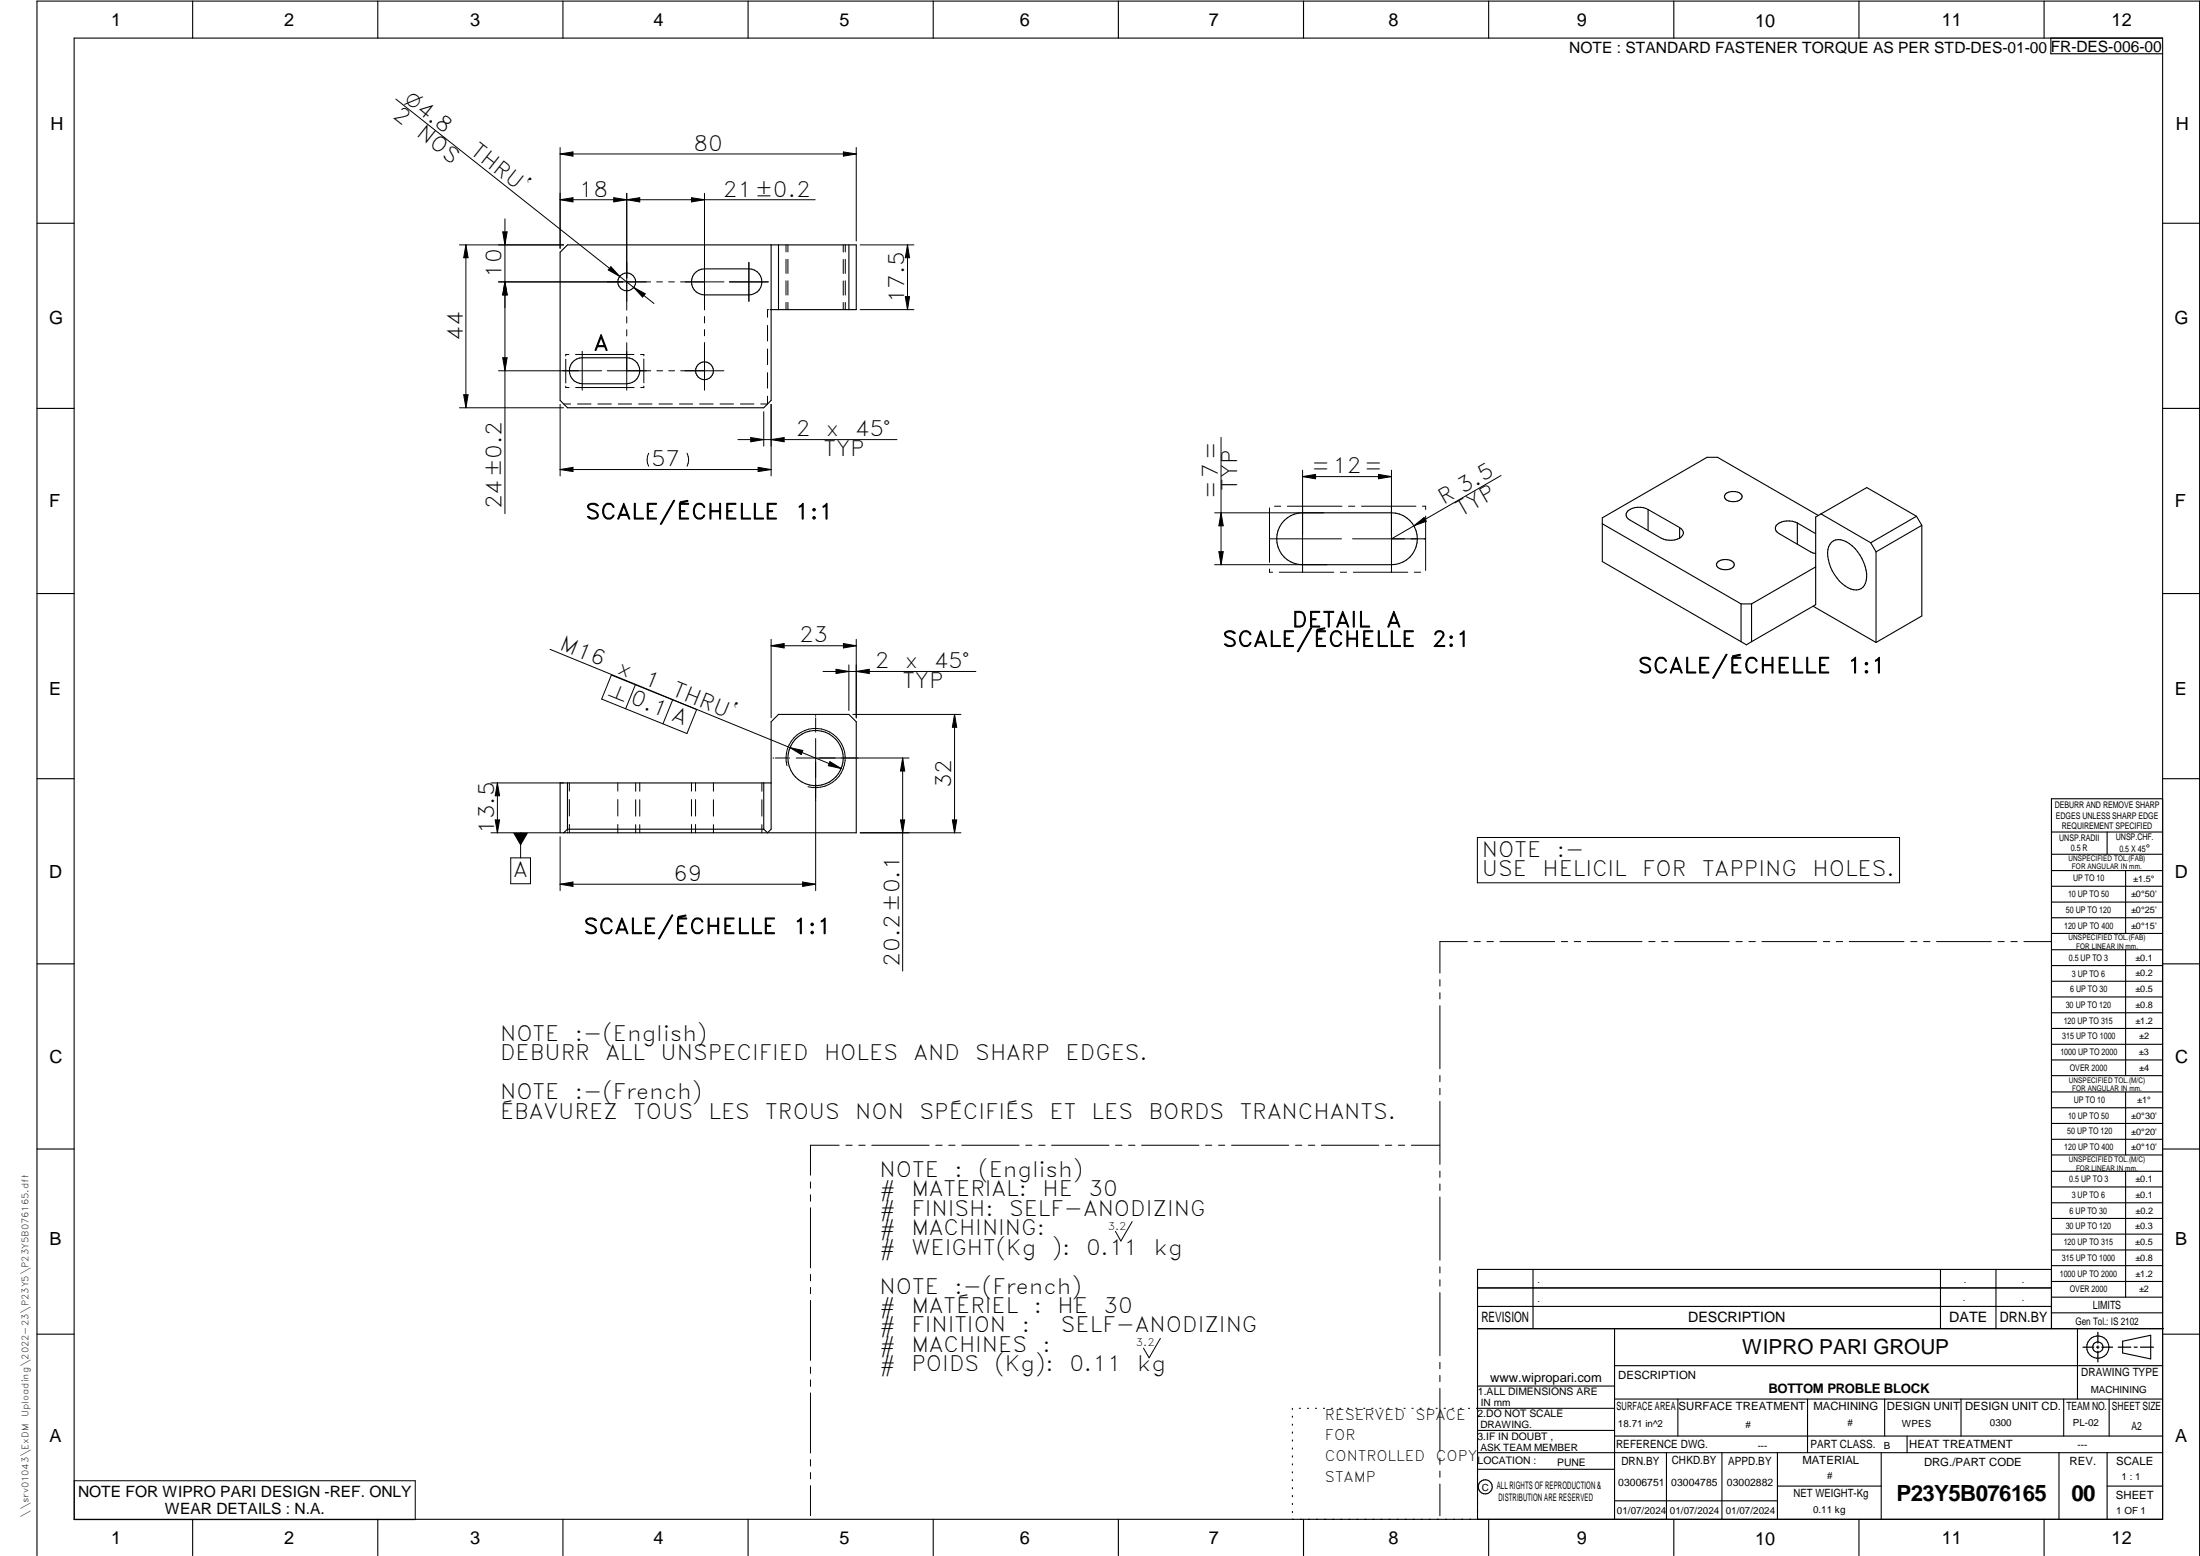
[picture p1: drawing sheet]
<svg xmlns="http://www.w3.org/2000/svg" width="594mm" height="420mm" viewBox="0 0 594 420" stroke-linecap="round" stroke-linejoin="round" font-family="sans-serif">
<g fill="none" stroke="#000" stroke-width=".3">
<path d="M20 10.3h564v400h-564zM52 .3v10M102 .3v10M152 .3v10M202 .3v10M252 .3v10M302 .3v10M352 .3v10M402 .3v10M452 .3v10M502 .3v10M552 .3v10"/>
<path d="M553.8 10.3v4.2h30.2M10 60.3h10M187.5 73.9a3.5 3.5 0 0 1 2.7-1.3h12a3.5 3.5 0 0 1 3.5 3.5 3.5 3.5 0 0 1-3.5 3.5h-12a3.5 3.5 0 0 1-3.1-2 3.5 3.5 0 0 1 .4-3.7zM208.2 66.1v42l-2 2h-53l-1.9-2v-40l1.9-2h57M210.2 66.1h21v17.5h-23M210.2 66.1v17.5M229.2 66.1v17.5M584 60.3h10M155.1 97.4l1.4-.7 .7-.1h12a3.5 3.5 0 0 1 3.6 3.5 3.5 3.5 0 0 1-3.6 3.5h-12a3.5 3.5 0 0 1-3.3-2.3 3.5 3.5 0 0 1 1.2-3.9zM10 110.3h10M584 110.3h10M445 137.6a4.9 4.9 0 0 0-5.7 .7 1.43 1.43 0 0 0 .8 2.1l8.5 4.9a5.7 5.7 0 0 0 5 0"/>
<path d="M445 137.6v5.7M445 137.6l8.6 4.9M466 133.4a3.3 3.3 0 0 1 4.4 .3 1.51 1.51 0 0 1-1.7 1.7l-.7 .1a1.78 1.78 0 0 1-2.3-1.8zM491 139.2l-27.2-15.7h-2.8l-28.3 16.3v11.8l37.4 21.7M491.7 138.8l-1.4 .8v23.7l-17.3 10M491.7 138.8l12.4-7.1 13.4 7.7M491.7 138.8l13.5 7.8M517.5 139.4l-12.3 7.2M517.5 139.4l1.5 2.5M346.8 140.5a6.9 6.9 0 0 1 4.9-2h24a7 7 0 0 1 7 7 7 7 0 0 1-7 7h-24a7 7 0 0 1-6.4-4.3 7 7 0 0 1 1.5-7.7zM432.7 141.4l37.4 21.7M453.6 142.5v2.8"/>
<path d="M453.6 142.5a1.52 1.52 0 0 1 1 1.4 1.52 1.52 0 0 1-1 1.4M463.8 151.8a3.3 3.3 0 0 1 4.4 .3 1.51 1.51 0 0 1-1.7 1.7h-.6a2.12 2.12 0 0 1-2.4-1.3zM485.3 141.2a5 5 0 0 0-5.7 .8 1.48 1.48 0 0 0 .8 2.1l8.5 4.9 1.4 .5M485.3 141.2v5.7M485.3 141.2l5 2.9M490.3 153.1l-17.3 10M494.6 146.4a3.6 3.6 0 0 1 4.8 .4 11.3 11.3 0 0 1 4.6 9.8 3 3 0 0 1-5 2.1 11.2 11.2 0 0 1-5.4-10.3l.2-.8zM505.2 146.6l1.4 2.4M506.6 149v24.5M519 141.9l-12.4 7.1M519 141.9v24.4l-12.4 7.2M10 160.3h10"/>
<path d="M470.1 173.3l1.5 .8 1.4-.8M470.1 163.1h2.9M470.1 163.1v10.2M473 163.1v10.2M489.6 163.7l17 9.8M584 160.3h10M10 210.3h10M153.2 211.4v12.5M206.2 211.4v12.5M208.2 211.4h-56.9v13.5h79.9v-30l-2-2h-19l-2 2v29l-.9 1-1.1-1M584 215.7h-30v143.1M584 210.3h10"/>
<path d="M153.2 223.9h53M153.2 223.9l-1 1M554 224.7h30M554 230.7h30M554 235.1h30M554 239.3h30M569 224.7v6M574 235.1v17M554 243.6h30M554 247.8h30M554 252.1h30M554 256.5h30"/>
<path d="M574 256.5v33.9M10 260.3h10M554 260.7h30M554 265h30M554 269.2h30M554 273.5h30M554 277.7h30M584 260.3h10M554 282h30M554 286.2h30M554 290.4h30M554 294.9h30"/>
<path d="M554 299.1h30M574 294.9v17M10 310.3h10M554 303.4h30M554 307.6h30M554 311.9h30M554 316.3h30M574 316.3v34M584 310.3h10M554 320.5h30M554 324.8h30M554 329h30"/>
<path d="M554 333.2h30M554 337.5h30M399 358.8h185.2M399 352.8h155M399 347.8h155M414 342.8v16M436 358.8v51.5M524 342.8v16M539 342.8v16M554 341.8h30M554 346h30M554 350.3h30"/>
<path d="M554 354.5h30M554 342.8h-155v67.5M561 358.8v19M10 360.3h10M399 374.3h37M436 377.8h148M453.1 377.8v10M488.1 377.8v14.5M508.9 377.8v10M529.5 377.8v10M557.3 377.8v10M569.5 377.8v10"/>
<path d="M573.2 362.2l7.6-1.6v6.3l-7.6-1.6zM584 368.8h-148M584 360.3h10M349 380.3v.3M349 382.4v.3M349 384.6v.3M349 386.7v.3M349 388.8v.3M349 391v.3M349 393.1v.3M349 395.3v.3M349 397.4v.3"/>
<path d="M349 399.5v.3M350.9 380.3h.2M353.1 380.3h.2M355.2 380.3h.3M357.4 380.3h.3M359.6 380.3h.3M361.7 380.3h.3M363.9 380.3h.3M366.1 380.3h.3M368.3 380.3h.2M370.4 380.3h.3M372.6 380.3h.3"/>
<path d="M374.8 380.3h.3M376.9 380.3h.4M379.1 380.3h.3M381.3 380.3h.3M383.4 380.3h.4M385.6 380.3h.3M387.8 380.3h.3M390 380.3h.3M392.2 380.3h.3M394.3 380.3h.3M396.5 380.3h.3M398.7 380.3h37.3"/>
<path d="M399 396.7h37M399 392.3h185M399 386.2h37M436 387.8h148M450 392.3v18M465 392.3v18M480 392.3v18M508 392.3v18M515 387.8v4.5M556 392.3v18M569 392.3v18M52 410.3v9.7"/>
<path d="M102 410.3v9.7M152 410.3v9.7M202 410.3v9.7M252 410.3v9.7M302 410.3v9.7M349 401.7v.3M349 403.8v.4M349 406v.3M349 408.1v.3M352 410.3v9.7M402 410.3v9.7M436 405.3h44"/>
<path d="M452 410.3v9.7M480 401.3h28M502 410.3v9.7M552 410.3v9.7M569 401.3h15M10 420v-419.7h584v419.7"/>
<circle cx="169.3" cy="76.1" r="2.4"/>
<circle cx="190.3" cy="100.1" r="2.4"/>
<circle cx="220.3" cy="204.7" r="7.5"/>
<circle cx="566.5" cy="363.7" r="1.39"/>
<circle cx="566.5" cy="363.8" r="3"/>
<circle cx="401.1" cy="401.5" r="1.9"/>
</g>
<g fill="none" stroke="#000" stroke-width=".27">
<path d="M106.9 26.8l60.4 47.8M151.3 39.8v27.3M231.2 39.8v25.3M136.3 59.1v79.6M151.3 53.9l3.4-.5v1.1zM151.3 41.6l3.4-.6v1.2zM151.3 41.6h79.9M151.3 53.9h68.8M165.7 53.4l3.5 .5-3.5 .6zM169.2 53.9l3.6-.5v1.1zM169.2 52.2v31.5M186.7 53.4l3.5 .5-3.5 .6z"/>
<path d="M190.2 52.2v31.5M227.7 41l3.5 .6-3.5 .6zM124.1 66.1h28.1M125.8 66.1v44M125.8 66.1l.6 3.5h-1.2zM135.8 62.6h1.1l-.6 3.5zM136.3 76.1l.6 3.5h-1.1zM165 72l2.3 2.6-3.1-1.7zM167.3 74.6l9.3 7.4M171.1 77.6l3.1 1.7-.7 .9zM175.7 76.1h-41.1M177.3 76.1h1.6"/>
<path d="M180.5 76.1h1.6M183.8 76.1h11.7M197 76.1h10.5M202.2 70.9v10.5M212.3 66.1v1.9M212.3 70v3.8M212.3 75.8v3.9M212.8 66.1v1.9M212.8 70v3.8M212.8 75.8v3.9M227.7 66.1v2M227.7 70.1v3.8"/>
<path d="M227.7 75.9v3.8M228.3 66.1v1.9M228.3 70v3.8M228.3 75.8v3.9M232.3 66.1h14.5M245.1 66.1l.5 3.5h-1.1zM245.1 66.1v17.5M135.8 96.6h1.1l-.6 3.5zM152.8 97v6.4M153.6 95.7h-.8v.4M155.4 95.7h15.8M157.2 94.9v10.5"/>
<path d="M169.2 85.5v1.7M169.2 89v1.7M169.2 92.5v12.9M173 95.7h.9v.4M173.9 96.9v6.5M190.2 85.5v1.7M190.2 89v1.7M190.2 92.5v12.9M207.3 87.9v4.2M207.3 94.2v4.3M207.6 83.6h-.3v2.1M207.9 83.6h.3"/>
<path d="M212.3 81.7v1.9M212.8 81.7v1.9M227.7 81.7v1.9M228.3 81.7v1.9M232.3 83.6h14.5M244.5 80.1h1.1l-.5 3.5zM124.1 110.1h28.1M125.2 106.6h1.2l-.6 3.5zM134.6 100.1h27.9M151.3 109.2v19.3M152.2 109.1h1.9M152.8 104.3v.3h.9"/>
<path d="M155.4 104.6h15.8M155.9 109.1h3.7M161.5 109.1h3.6M164 100.1h11.7M167 109.1h3.6M172.5 109.1h3.6M173.9 104.2v.4h-.9M177.4 100.1h1.5M178 109.1h3.6M180.6 100.1h1.6M183.5 109.1h3.6M183.8 100.1h11.7"/>
<path d="M188.9 109.1h3.7M194.4 109.1h3.7M199.3 118.7h42.9M199.9 109.1h3.7M202.7 118.2l3.5 .5-3.5 .6zM206.2 111.2v9.3M207.3 100.6v4.2M207.3 107v2.1h-1.9M208.2 109.2v19.3M208.2 118.7l3.5-.5v1.1zM329.7 118.1v34.4M151.3 126.8l3.4-.6v1.1z"/>
<path d="M151.3 126.8h56.9M175.2 122.4a3.9 3.9 0 0 0 0 3.5M185.5 122.4a3.9 3.9 0 0 1 0 3.5M204.7 126.2l3.5 .6-3.5 .5zM328 138.5h29.5M329.7 138.5l.6 3.5h-1.2zM342.8 137.2v14.6M344.2 136.7h1.7M347.6 136.7h14.8M351.7 127v27.5M351.7 128.7l3.6-.6v1.2zM351.7 128.7h24"/>
<path d="M364.1 136.7h1.7M367.7 136.7h14.6M372.2 128.1l3.5 .6-3.5 .6zM375.7 127v27.5M384.1 136.7h.9v.9M385 139.4v14.7M405.3 128.4l-29.6 17.1M328 152.5h30.4M329.1 149h1.2l-.6 3.5zM342.8 145.5h19.4M342.8 153.7v.8h.9M345.4 154.5h14.8"/>
<path d="M361.9 154.5h1.7M365.2 145.5h19.8M365.5 154.5h14.6M381.8 142l2.7-2.3 .6 1.1zM381.9 154.5h1.7M148.5 175.3l78.7 32.2M208.2 172.6v21.2M208.2 174.4l3.5-.6v1.2zM208.2 174.4h23M227.7 173.8l3.5 .6-3.5 .6zM229.2 179.5v12.4M231.2 172.6v21.2"/>
<path d="M165.1 182.3l23 9.3-2.6 6.5-23-9.3zM171.6 184.9l-2.7 6.5M181.6 189l-2.6 6.5M220.3 193.2v.2M220.3 193.8v3.3M220.3 197.5v.2M220.3 199.4v41.1M222.2 181.3h41.3M225.8 180.7l3.4 .6-3.4 .6zM230.3 192.9h29.2M231.2 181.3l3.5-.6v1.2zM257.8 192.9l.6 3.5h-1.2z"/>
<path d="M257.8 192.9v32M132.6 211.4h19.6M134.3 211.4v13.5M134.3 211.4l.6 3.5h-1.2zM153.7 211.4v2.2M153.7 215.9v4.4M166.8 211.4v2.2M166.8 215.9v4.4M171.7 211.4v2.3M171.7 215.9v4.5M172.8 211.4v2.3M172.8 215.9v4.5"/>
<path d="M186.7 211.4v2.2M186.7 215.9v4.4M187.8 211.4v2.2M187.8 215.9v4.4M192.7 211.4v2.3M192.7 215.9v4.5M205.7 211.4v2.3M205.7 215.9v4.5M208.7 204.7h.3M209.4 204.7h3.2M212.5 206.8a8 8 0 0 1 7-10.1 8 8 0 0 1 8.7 8.7 8 8 0 0 1-10 7M213.1 204.7h.1"/>
<path d="M213.4 201.9l3.4 .7-.4 1.2zM215 204.7h30.5M224.1 205.7l3.1 1.8-3.5-.7zM243.7 204.7l.6 3.5h-1.1zM243.7 204.7v57.5M132.6 224.9h18.6M133.7 221.4h1.2l-.6 3.5zM137.9 231.6h5.3v7h-5.3zM140.6 224.9v6.7M151.3 225.9v14.6M151.3 238.8l3.4-.6v1.2zM151.3 238.8h69"/>
<path d="M153.2 223.9v.3M153.2 224.6v.3M153.7 222.6v2.3M166.8 222.6v2.3M171.7 222.7v2.2M172.8 222.7v2.2M186.7 222.6v2.3M187.8 222.6v2.3M192.7 222.7v2.2M205.7 222.7v2.2M216.7 238.2l3.6 .6-3.6 .6zM232.3 224.9h27.2"/>
<path d="M243.2 221.4h1.1l-.6 3.5zM257.2 221.4h1.2l-.6 3.5zM398.9 226.1h114v12.3h-114zM396.2 254.3h-7.4v8.5M398.1 254.3h1.6M401.5 254.3h1.8M405 254.3h14.8M421.6 254.3h1.7M425.1 254.3h1.7M428.6 254.3h14.8M445.2 254.3h1.7M448.7 254.3h1.7"/>
<path d="M452.2 254.3h14.8M468.8 254.3h1.7M472.3 254.3h1.7M475.8 254.3h14.8M492.4 254.3h1.7M495.8 254.3h1.8M499.4 254.3h14.7M516 254.3h1.6M519.4 254.3h1.8M522.9 254.3h14.8M539.5 254.3h1.7M543 254.3h1.7"/>
<path d="M546.5 254.3h7.4M388.8 264.5v1.8M388.8 268.1v1.6M388.8 271.6v17M388.8 290.4v1.7M388.8 293.9v1.7M388.8 297.4v17M218.9 319.2v1.6M226.6 309.2h-7.7v8.1M228.4 309.2h1.7M231.9 309.2h1.7M235.4 309.2h15.5"/>
<path d="M252.7 309.2h1.7M256.2 309.2h1.7M259.7 309.2h15.5M277 309.2h1.7M280.5 309.2h1.7M284 309.2h15.5M301.2 309.2h1.8M304.8 309.2h1.7M308.3 309.2h15.5M325.5 309.2h1.7M329.1 309.2h1.6M332.6 309.2h15.4"/>
<path d="M349.8 309.2h1.7M353.3 309.2h1.7M356.8 309.2h15.5M374.1 309.2h1.7M377.6 309.2h1.7M381.1 309.2h7.7M388.8 316.2v1.7M388.8 319.7v1.7M218.9 322.6v1.8M218.9 326.1v16.2M305.7 329.9l-3 5.2-1.5-2.6M388.8 323.2v17.1"/>
<path d="M218.9 344.1v1.8M218.9 347.6v1.7M218.9 351.2v16.1M388.8 342.1v1.6M388.8 345.6v1.7M388.8 349v17.1M218.9 369.1v1.7M218.9 372.6v1.8M218.9 376.1v16.2M313.3 361.4l-3 5.2-1.5-2.6M388.8 367.9v1.7M388.8 371.4v1.7"/>
<path d="M388.8 374.9v17M20.1 399.8h92v10.5h-92zM218.9 394.1v1.8M218.9 397.6v1.7M388.8 393.7v1.7M388.8 397.2v1.7M218.9 401.2v8.1M388.8 400.7v8.6"/>
</g>
<path d="M566.5 359.7v3M562.5 363.8h2.9M566.1 363.8h.7M566.5 363.4v.7M566.5 364.9v2.8M567.6 363.8h2.9M572 363.8h3.4M576.3 363.8h.8M578 363.8h3.5" fill="none" stroke="#000" stroke-width=".34"/>
<g fill="#000">
<path d="M151.3 41.6l3.4-.6v1.2zM151.3 53.9l3.4-.5v1.1zM165.7 53.4l3.5 .5-3.5 .6zM169.2 53.9l3.6-.5v1.1zM186.7 53.4l3.5 .5-3.5 .6zM227.7 41l3.5 .6-3.5 .6zM125.8 66.1l.6 3.5h-1.2zM135.8 62.6h1.1l-.6 3.5zM136.3 76.1l.6 3.5h-1.1zM165 72l2.3 2.6-3.1-1.7zM171.1 77.6l3.1 1.7-.7 .9zM245.1 66.1l.5 3.5h-1.1z"/>
<path d="M135.8 96.6h1.1l-.6 3.5zM244.5 80.1h1.1l-.5 3.5zM125.2 106.6h1.2l-.6 3.5zM202.7 118.2l3.5 .5-3.5 .6zM208.2 118.7l3.5-.5v1.1zM151.3 126.8l3.4-.6v1.1zM204.7 126.2l3.5 .6-3.5 .5zM351.7 128.7l3.6-.6v1.2zM372.2 128.1l3.5 .6-3.5 .6zM329.7 138.5l.6 3.5h-1.2zM329.1 149h1.2l-.6 3.5zM381.8 142l2.7-2.3 .6 1.1z"/>
<path d="M208.2 174.4l3.5-.6v1.2zM227.7 173.8l3.5 .6-3.5 .6zM225.8 180.7l3.4 .6-3.4 .6zM231.2 181.3l3.5-.6v1.2zM257.8 192.9l.6 3.5h-1.2zM134.3 211.4l.6 3.5h-1.2zM213.4 201.9l3.4 .7-.4 1.2zM224.1 205.7l3.1 1.8-3.5-.7zM243.7 204.7l.6 3.5h-1.1zM133.7 221.4h1.2l-.6 3.5zM138.6 224.9h4l-2 3.5zM151.3 238.8l3.4-.6v1.2z"/>
<path d="M216.7 238.2l3.6 .6-3.6 .6zM243.2 221.4h1.1l-.6 3.5zM257.2 221.4h1.2l-.6 3.5z"/>
</g>
<g font-size="6">
<text x="512.1" y="405.2">P23Y5B076165</text>
<text x="559.4" y="405.2">00</text>
</g>
<g font-size="5.7">
<text x="105.8" y="31.5" transform="rotate(38 105.8 31.5)">2</text>
<text x="112.2" y="36.5" transform="rotate(38 112.2 36.5)">NOS</text>
<text x="126.7" y="41.3" transform="rotate(38 126.7 41.3)">THRU`</text>
<text x="187.3" y="40.7">80</text>
<text x="156.3" y="53.1">18</text>
<text x="195.2" y="53.1">21±0.2</text>
<text x="135.5" y="75.1" transform="rotate(-90 135.5 75.1)">10</text>
<text x="244.2" y="81.9" transform="rotate(-90 244.2 81.9)">17.5</text>
<text x="125" y="92.1" transform="rotate(-90 125 92.1)">44</text>
<text x="160.3" y="94.6">A</text>
<text x="214.9" y="117.9">2</text>
<text x="223" y="117.9">x</text>
<text x="230.8" y="117.9">45°</text>
<text x="175.8" y="125.9">57</text>
<text x="222.4" y="123.1">TYP</text>
<text x="354.1" y="127.8">=12=</text>
<text x="135.5" y="137.5" transform="rotate(-90 135.5 137.5)">24±0.2</text>
<text x="328.8" y="134.6" transform="rotate(-90 328.8 134.6)">=7=</text>
<text x="334.1" y="132.5" transform="rotate(-90 334.1 132.5)">TYP</text>
<text x="389.8" y="136.4" transform="rotate(-30 389.8 136.4)">R 3.5</text>
<text x="158.1" y="140.2">SCALE/ÉCHELLE</text>
<text x="214.6" y="140.2">1:1</text>
<text x="394.6" y="139.7" transform="rotate(-30 394.6 139.7)">TYP</text>
<text x="215.8" y="173.5">23</text>
<text x="348.9" y="169.3">DETAIL</text>
<text x="374.4" y="169.3">A</text>
<text x="150.8" y="175.3" transform="rotate(22 150.8 175.3)">M16</text>
<text x="330.1" y="174.6">SCALE/ÉCHELLE</text>
<text x="386.7" y="174.6">2:1</text>
<text x="166.4" y="181.7" transform="rotate(22 166.4 181.7)">x</text>
<text x="173.6" y="184.7" transform="rotate(22 173.6 184.7)">1</text>
<text x="236.2" y="180.4">2</text>
<text x="243.7" y="185.7">TYP</text>
<text x="244.3" y="180.4">x</text>
<text x="252.1" y="180.4">45°</text>
<text x="442.3" y="181.7">SCALE/ÉCHELLE</text>
<text x="498.8" y="181.7">1:1</text>
<text x="181.1" y="187.7" transform="rotate(22 181.1 187.7)">THRU`</text>
<text x="256.9" y="212.9" transform="rotate(-90 256.9 212.9)">32</text>
<text x="133.4" y="225.2" transform="rotate(-90 133.4 225.2)">13.5</text>
<text x="400.2" y="231.4">NOTE</text>
<text x="420.4" y="231.4">:-</text>
<text x="138.6" y="236.9">A</text>
<text x="181.8" y="237.9">69</text>
<text x="400.2" y="236.6">USE</text>
<text x="416.5" y="236.6">HELICIL</text>
<text x="443.5" y="236.6">FOR</text>
<text x="459.6" y="236.6">TAPPING</text>
<text x="489.5" y="236.6">HOLES.</text>
<text x="157.6" y="252.1">SCALE/ÉCHELLE</text>
<text x="214.1" y="252.1">1:1</text>
<text x="242.9" y="261" transform="rotate(-90 242.9 261)">20.2±0.1</text>
<text x="135" y="281.1">NOTE</text>
<text x="155.2" y="281.1">:-(English)</text>
<text x="135" y="286.3">DEBURR</text>
<text x="163.5" y="286.3">ALL</text>
<text x="178.4" y="286.3">UNSPECIFIED</text>
<text x="222.5" y="286.3">HOLES</text>
<text x="246.7" y="286.3">AND</text>
<text x="263.4" y="286.3">SHARP</text>
<text x="287.7" y="286.3">EDGES.</text>
<text x="135" y="296.8">NOTE</text>
<text x="155.2" y="296.8">:-(French)</text>
<text x="135" y="302">ÉBAVUREZ</text>
<text x="171" y="302">TOUS</text>
<text x="191.3" y="302">LES</text>
<text x="206.7" y="302">TROUS</text>
<text x="231" y="302">NON</text>
<text x="248.3" y="302">SPÉCIFIÉS</text>
<text x="283.4" y="302">ET</text>
<text x="294.8" y="302">LES</text>
<text x="310.1" y="302">BORDS</text>
<text x="334.8" y="302">TRANCHANTS.</text>
<text x="237.5" y="317.8">NOTE</text>
<text x="257.7" y="317.8">:</text>
<text x="264.1" y="317.8">(English)</text>
<text x="237.5" y="323">#</text>
<text x="246.1" y="323">MATERIAL:</text>
<text x="281.5" y="323">HE</text>
<text x="293.9" y="323">30</text>
<text x="237.5" y="328.3">#</text>
<text x="246.1" y="328.3">FINISH:</text>
<text x="272.5" y="328.3">SELF-ANODIZING</text>
<text x="237.5" y="333.5">#</text>
<text x="246.1" y="333.5">MACHINING:</text>
<text x="237.5" y="338.8">#</text>
<text x="246.1" y="338.8">WEIGHT(Kg</text>
<text x="284" y="338.8">):</text>
<text x="293.3" y="338.8">0.11</text>
<text x="311.6" y="338.8">kg</text>
<text x="237.5" y="349.3">NOTE</text>
<text x="257.7" y="349.3">:-(French)</text>
<text x="237.5" y="354.5">#</text>
<text x="237.5" y="359.8">#</text>
<text x="246.1" y="354.5">MATÉRIEL</text>
<text x="246.1" y="359.8">FINITION</text>
<text x="275.9" y="359.8">:</text>
<text x="279.2" y="354.5">:</text>
<text x="285.6" y="354.5">HE</text>
<text x="286.5" y="359.8">SELF-ANODIZING</text>
<text x="298" y="354.5">30</text>
<text x="237.5" y="365">#</text>
<text x="246.1" y="365">MACHINES</text>
<text x="281.5" y="365">:</text>
<text x="237.5" y="370.3">#</text>
<text x="246.1" y="370.3">POIDS</text>
<text x="268.5" y="370.3">(Kg):</text>
<text x="288.8" y="370.3">0.11</text>
<text x="307.1" y="370.3">kg</text>
</g>
<text font-size="5.6" x="470.5" y="365.5">WIPRO PARI GROUP</text>
<g font-size="5.4">
<text x="109" y="27.4" transform="rotate(38 109 27.4)">O4.8</text>
<text x="164.1" y="187.5" transform="rotate(22 164.1 187.5)">n 0.1 A</text>
</g>
<g font-size="4.9">
<text x="30" y="6.9">1</text>
<text x="76.7" y="6.9">2</text>
<text x="127" y="6.9">3</text>
<text x="176.5" y="6.9">4</text>
<text x="226.7" y="6.9">5</text>
<text x="275.4" y="6.9">6</text>
<text x="326.4" y="6.9">7</text>
<text x="375" y="6.9">8</text>
<text x="425.8" y="6.9">9</text>
<text x="473.9" y="7.3">10</text>
<text x="524.3" y="6.9">11</text>
<text x="570.2" y="6.9">12</text>
<text x="13.6" y="35.1">H</text>
<text x="587.6" y="35.1">H</text>
<text x="13.2" y="87.5">G</text>
<text x="587.2" y="87.5">G</text>
<text x="13.2" y="137">F</text>
<text x="587.2" y="137">F</text>
<text x="13.2" y="187.6">E</text>
<text x="587.2" y="187.6">E</text>
<text x="13.2" y="237">D</text>
<text x="587.2" y="237">D</text>
<text x="13.4" y="287.1">C</text>
<text x="587.4" y="287.1">C</text>
<text x="13.4" y="336.2">B</text>
<text x="587.4" y="336.2">B</text>
<text x="13.4" y="389.3">A</text>
<text x="587.4" y="389.3">A</text>
<text x="30" y="416.9">1</text>
<text x="76.7" y="416.9">2</text>
<text x="127" y="416.9">3</text>
<text x="176.5" y="416.9">4</text>
<text x="226.7" y="416.9">5</text>
<text x="275.4" y="416.9">6</text>
<text x="326.4" y="416.9">7</text>
<text x="375" y="416.9">8</text>
<text x="425.8" y="416.9">9</text>
<text x="473.9" y="417.3">10</text>
<text x="524.3" y="416.9">11</text>
<text x="570.2" y="416.9">12</text>
</g>
<g font-size="4.2">
<text x="423.7" y="14.3">NOTE : STANDARD FASTENER TORQUE AS PER STD-DES-01-00</text>
<text x="553.8" y="14">FR-DES-006-00</text>
<text x="21.1" y="404.3">NOTE FOR WIPRO PARI DESIGN -REF. ONLY</text>
<text x="44.5" y="408.8">WEAR DETAILS : N.A.</text>
</g>
<g font-size="3.9">
<text x="400" y="357.1">REVISION</text>
<text x="455.9" y="357.1">DESCRIPTION</text>
<text x="526.4" y="357.1">DATE</text>
<text x="540" y="357.1">DRN.BY</text>
<text x="357.8" y="383.3">RESERVED</text>
<text x="382.3" y="383.3">SPACE</text>
<text x="357.8" y="388.9">FOR</text>
<text x="357.8" y="394.5">CONTROLLED</text>
<text x="387.8" y="394.5">COPY</text>
<text x="357.8" y="400">STAMP</text>
</g>
<text font-size="3.6" x="477.5" y="376.1">BOTTOM PROBLE BLOCK</text>
<text font-size="3.5" x="402.4" y="373.3">www.wipropari.com</text>
<g font-size="3.1">
<text x="565.1" y="353.5">LIMITS</text>
<text x="562" y="371.7">DRAWING TYPE</text>
<text x="437" y="372.3">DESCRIPTION</text>
<text x="436.5" y="380.8">SURFACE AREA</text>
<text x="453.3" y="380.8">SURFACE TREATMENT</text>
<text x="489.7" y="380.8">MACHINING</text>
<text x="509.5" y="380.8">DESIGN UNIT</text>
<text x="530.6" y="380.8">DESIGN UNIT CD.</text>
<text x="558" y="380.6">TEAM NO.</text>
<text x="570.3" y="380.7">SHEET SIZE</text>
<text x="575.6" y="386.1">A2</text>
<text x="436.4" y="391.1">REFERENCE DWG.</text>
<text x="437.8" y="395.5">DRN.BY</text>
<text x="451.4" y="395.4">CHKD.BY</text>
<text x="466.6" y="395.5">APPD.BY</text>
<text x="486.7" y="395.4">MATERIAL</text>
<text x="488.9" y="390.9">PART CLASS.</text>
<text x="515.6" y="390.9">HEAT TREATMENT</text>
<text x="519.6" y="395.9">DRG./PART CODE</text>
<text x="558.9" y="395.5">REV.</text>
<text x="571.4" y="395.6">SCALE</text>
<text x="484.3" y="404.2">NET WEIGHT-Kg</text>
<text x="571.4" y="404.7">SHEET</text>
</g>
<text font-size="3" x="579.5" y="230.1">°</text>
<g font-size="2.8">
<text x="299.1" y="332.1">3.2</text>
<text x="560.4" y="357.7">Gen Tol.: IS 2102</text>
<text x="306.7" y="363.6">3.2</text>
<text x="399.1" y="376.6">1.ALL DIMENSIONS ARE</text>
<text x="399" y="382.7">2.DO NOT SCALE</text>
<text x="399" y="388.7">3.IF IN DOUBT ,</text>
<text x="399" y="395.4">LOCATION :</text>
<text x="420.5" y="396">PUNE</text>
<text x="404.2" y="402">ALL RIGHTS OF REPRODUCTION &amp;</text>
<text x="437" y="401.2">03006751</text>
<text x="451.3" y="401.2">03004785</text>
<text x="466.3" y="401.2">03002882</text>
<text x="404.7" y="405.4">DISTRIBUTION ARE RESERVED</text>
</g>
<g font-size="2.7">
<text x="564.6" y="376.2">MACHINING</text>
<text x="399.9" y="379.7">IN mm</text>
<text x="399.7" y="385.7">DRAWING.</text>
<text x="436.9" y="385.4">18.71 in^2</text>
<text x="471.4" y="385.5">#</text>
<text x="498.9" y="385">#</text>
<text x="513.6" y="385.3">WPES</text>
<text x="537.3" y="385.1">0300</text>
<text x="559.7" y="385.1">PL-02</text>
<text x="399.7" y="391.8">ASK TEAM MEMBER</text>
<text x="474.6" y="391.2">---</text>
<text x="508.7" y="391.2">B</text>
<text x="561" y="391.1">---</text>
<text x="493.4" y="399.5">#</text>
<text x="572.8" y="399.7">1 : 1</text>
<text x="400.1" y="402.5">C</text>
<text x="436.6" y="408.7">01/07/2024</text>
<text x="450.9" y="408.8">01/07/2024</text>
<text x="466" y="408.9">01/07/2024</text>
<text x="489.6" y="408.5">0.11 kg</text>
<text x="571.4" y="408.7">1 OF 1</text>
</g>
<g font-size="2.5">
<text x="554.9" y="218.3">DEBURR AND REMOVE SHARP</text>
<text x="555.2" y="221">EDGES UNLESS SHARP EDGE</text>
<text x="556.1" y="227.1">UNSP.RADII</text>
<text x="556.8" y="223.8">REQUIREMENT SPECIFIED</text>
<text x="571.4" y="226.9">UNSP.CHF.</text>
<text x="559.2" y="229.9">0.5 R</text>
<text x="572.3" y="230.1">0.5 X 45</text>
<text x="559.8" y="238">UP TO 10</text>
<text x="576.1" y="238.1">±1.5°</text>
<text x="558.5" y="242.2">10 UP TO 50</text>
<text x="575.5" y="242.3">±0°50'</text>
<text x="557.4" y="250.7">120 UP TO 400</text>
<text x="557.9" y="246.5">50 UP TO 120</text>
<text x="575.5" y="250.7">±0°15'</text>
<text x="575.5" y="246.5">±0°25'</text>
<text x="558.7" y="259.4">0.5 UP TO 3</text>
<text x="559.5" y="263.7">3 UP TO 6</text>
<text x="576.6" y="263.6">±0.2</text>
<text x="576.6" y="259.4">±0.1</text>
<text x="559" y="267.9">6 UP TO 30</text>
<text x="576.6" y="267.9">±0.5</text>
<text x="557.8" y="272.2">30 UP TO 120</text>
<text x="576.6" y="272.2">±0.8</text>
<text x="556.9" y="280.7">315 UP TO 1000</text>
<text x="557.3" y="276.4">120 UP TO 315</text>
<text x="576.6" y="276.4">±1.2</text>
<text x="577.7" y="280.7">±2</text>
<text x="556.4" y="284.9">1000 UP TO 2000</text>
<text x="577.6" y="284.9">±3</text>
<text x="558.9" y="289.2">OVER 2000</text>
<text x="577.7" y="289.3">±4</text>
<text x="560" y="297.9">UP TO 10</text>
<text x="577.1" y="297.9">±1°</text>
<text x="558.5" y="302.1">10 UP TO 50</text>
<text x="575.5" y="302.1">±0°30'</text>
<text x="557.4" y="310.6">120 UP TO 400</text>
<text x="558.2" y="306.3">50 UP TO 120</text>
<text x="575.5" y="310.6">±0°10'</text>
<text x="575.5" y="306.4">±0°20'</text>
<text x="558.8" y="319.2">0.5 UP TO 3</text>
<text x="559.4" y="323.4">3 UP TO 6</text>
<text x="576.6" y="319.2">±0.1</text>
<text x="576.6" y="323.5">±0.1</text>
<text x="558.9" y="327.7">6 UP TO 30</text>
<text x="576.7" y="327.7">±0.2</text>
<text x="557.8" y="332">30 UP TO 120</text>
<text x="576.6" y="332">±0.3</text>
<text x="556.8" y="340.5">315 UP TO 1000</text>
<text x="557.3" y="336.3">120 UP TO 315</text>
<text x="576.6" y="336.3">±0.5</text>
<text x="576.6" y="340.5">±0.8</text>
<text x="415.2" y="346.4">.</text>
<text x="530.3" y="346.5">.</text>
<text x="545.9" y="346.4">.</text>
<text x="556.2" y="344.7">1000 UP TO 2000</text>
<text x="576.6" y="344.7">±1.2</text>
<text x="415.2" y="351.5">.</text>
<text x="530" y="351.3">.</text>
<text x="545.9" y="351.4">.</text>
<text x="558.9" y="349">OVER 2000</text>
<text x="577.6" y="349">±2</text>
</g>
<g font-size="2.4">
<text x="7.7" y="382.7" transform="rotate(-90 7.7 382.7)">Uploading\2022-23\P23Y5\P23Y5B076165.dft</text>
<text x="7.7" y="409.8" transform="rotate(-90 7.7 409.8)">\\srv01043\ExDM</text>
</g>
<g font-size="2.1">
<text x="558.5" y="232.4">UNSPECIFIED TOL.(FAB)</text>
<text x="559.5" y="234.7">FOR ANGULAR IN mm.</text>
<text x="558.6" y="253.9">UNSPECIFIED TOL.(FAB)</text>
<text x="560.7" y="256.3">FOR LINEAR IN mm.</text>
<text x="558.7" y="292.3">UNSPECIFIED TOL.(M/C)</text>
<text x="559.6" y="294.7">FOR ANGULAR IN mm.</text>
<text x="558.7" y="313.7">UNSPECIFIED TOL.(M/C)</text>
<text x="560.6" y="316.1">FOR LINEAR IN mm.</text>
</g>
</svg>
